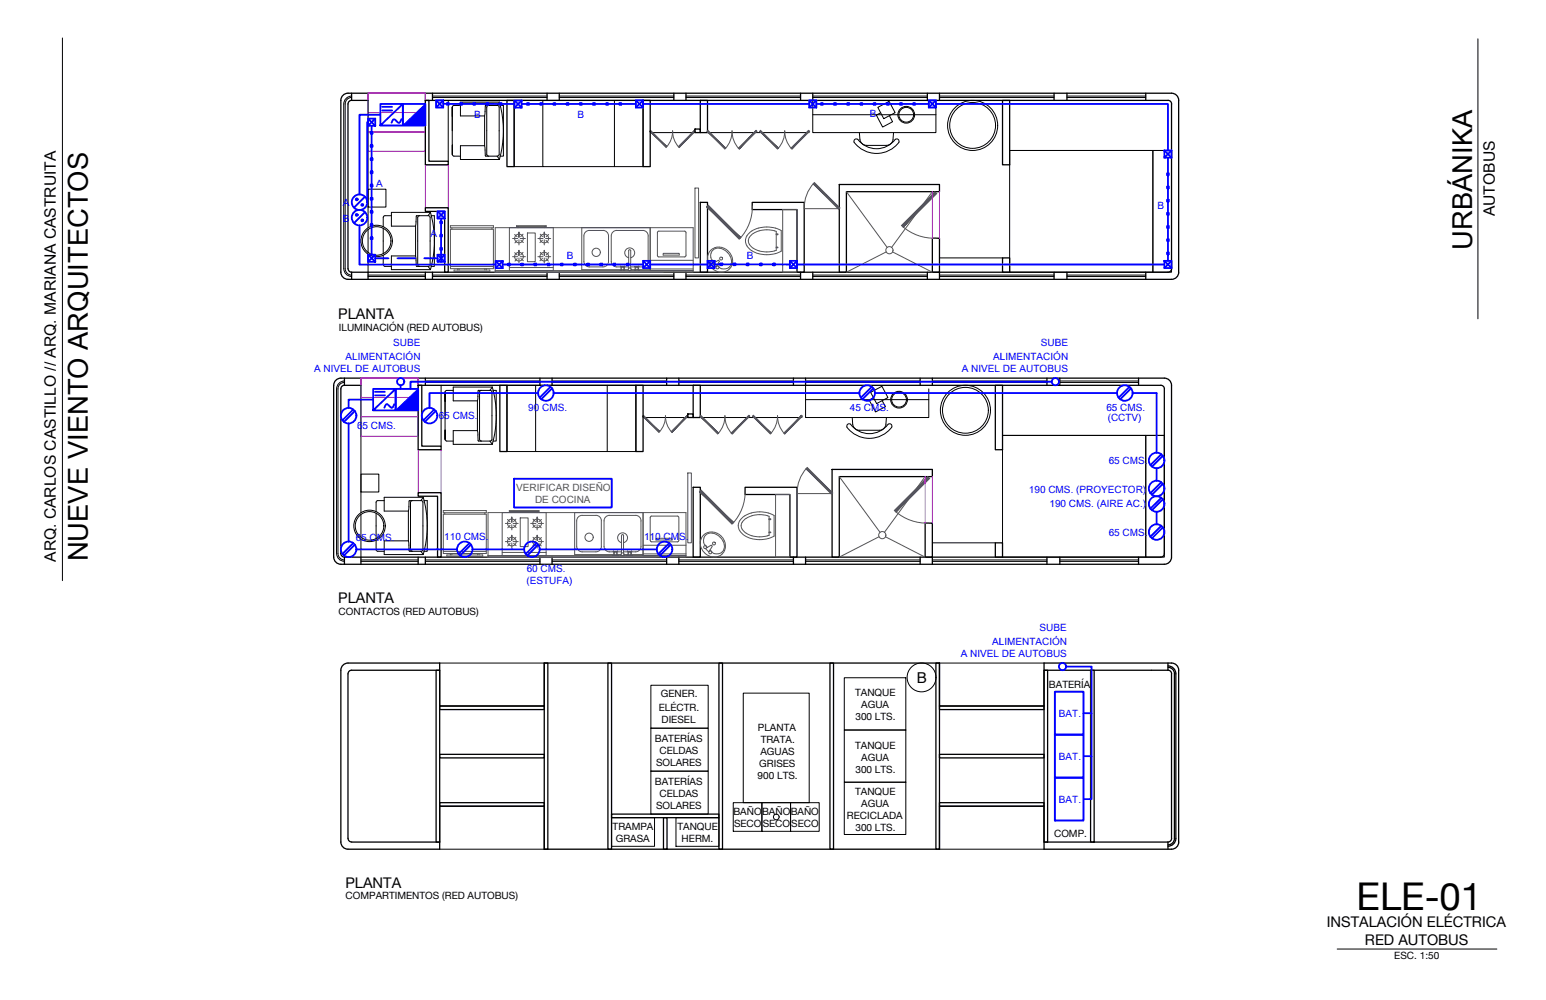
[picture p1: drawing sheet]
<svg xmlns="http://www.w3.org/2000/svg" width="432mm" height="279mm" viewBox="0 0 432 279" stroke-linecap="round" stroke-linejoin="round" font-family="sans-serif">
<g fill="none" stroke="#000" stroke-width=".36">
<path d="M95.8 26.6l1.4-.6h230a1.97 1.97 0 0 1 2 2.1v47.9a2 2 0 0 1-2 2h-230a2 2 0 0 1-2-1.9v-48.1zM98.2 26v2.1h4.6v-2.1M98.2 28a1.01 1.01 0 0 0-1 1v46.1a1.04 1.04 0 0 0 1 1M118.8 28.1h1v16.9h5.4v1h-6.4zM118.8 26v2.1M118.8 28.1h207.4M120.8 26v2.1M141.6 28.1h2v18.5h-2zM152.8 26v2.1M156.2 26v2.1M179.6 28.1h2v18.5h-2zM188.2 26v2.1"/>
<path d="M191.6 26v2.1M194.1 36.1h1.5v.9h-1.5zM195.6 28.1h2v8.9h-2zM223.6 26v2.1M227 26v2.1M259 26v2.1M262.4 26v2.1M280 28.1h2v17.9h-2zM294.4 26v2.1M298 26v2.1M320 26v2.1M326.2 28a.97 .97 0 0 1 1 1v46.1a1.01 1.01 0 0 1-1 1h-228v1.9"/>
<path d="M118.8 58h6.4v18.1h-1v-17h-5.4zM195.6 56.5h2v19.6h-2zM210.1 56.5h14.5v19.6h-2v-17.5h-12.5zM234.4 51.5h28v2.1h-26v22.5h-2zM102.8 76.1v1.9M118.8 76.1v1.9M120.8 76.1v1.9M152.8 76.1v1.9M156.2 76.1v1.9M188.2 76.1v1.9M191.6 76.1v1.9M223.6 76.1v1.9"/>
<path d="M227 76.1v1.9M259 76.1v1.9M260.4 66.6h2v9.5h-2zM262.4 76.1v1.9M280 72.1h2v4h-2zM294.4 76.1v1.9M298 76.1v1.9M320 76.1v1.9M95.2 105.6h230a2 2 0 0 1 2 2.1v48a2 2 0 0 1-2 2h-230M95.2 105.6a2 2 0 0 0-2 2.1v48a2.04 2.04 0 0 0 2 2M96.2 105.6v2.1M96.2 107.6a1.01 1.01 0 0 0-1 1v46.1a1.01 1.01 0 0 0 1 .9"/>
<path d="M100.8 105.6v2.1h-4.6M116.8 107.7l207.4-.1a1.01 1.01 0 0 1 1 1M116.8 107.7h1v17h5.4v1h-6.4zM116.8 105.6v2.1M118.8 105.6v2.1M139.6 107.7h2v18.5h-2zM150.8 105.6v2.1M154.2 105.6v2.1M177.6 107.7h2v18.5h-2zM186.2 105.6v2.1M189.6 105.6v2.1M192.1 115.7h1.5v1h-1.5z"/>
<path d="M193.6 107.7h2v9h-2zM221.6 105.6v2.1M225 105.6v2.1M257 105.6v2.1M260.4 105.6v2.1M278 107.7h2v18h-2zM292.4 105.6v2.1M296 105.6v2.1M318 105.6v2.1M325.2 108.7v46M116.8 137.7h6.4v18h-1v-17.1h-5.4zM193.6 136.2h2v19.5h-2z"/>
<path d="M208.1 136.2h14.5v19.5h-2v-17.5h-12.5zM232.4 131.2h28v2h-26v22.5h-2zM96.2 155.7v2M100.8 155.7v2M116.8 155.7v2M118.8 155.7v2M150.8 155.7v2M154.2 155.7v2M186.2 155.7v2M189.6 155.7v2M221.6 155.7v2M225 155.7v2"/>
<path d="M257 155.7v2M258.4 146.2h2v9.5h-2zM260.4 155.7v2M278 151.7h2v4h-2zM292.4 155.7v2M296 155.7v2M318 155.7v2M325.2 154.6a1.01 1.01 0 0 1-1 1l-228 .1M95.8 185.8l1.4-.5h25.6v12h29.2v-12h110.4v12h29.2v-12h35.6a2 2 0 0 1 2 2v48a1.96 1.96 0 0 1-2 2h-35.6v-12h-29.2v12h-110.4v-12h-29.2v12h-25.6a2 2 0 0 1-2-2v-48zM98.2 187.3h24.6M98.2 187.2a1.04 1.04 0 0 0-1 1.1v45.9a1.01 1.01 0 0 0 1 1.1M121.8 187.3h1v48h-1z"/>
<path d="M122.8 197.3h29.2v1h-29.2zM152 185.3h1v52h-1zM169.8 185.3h1v52h-1zM200.8 185.3h1v52h-1zM231.8 185.3h1v52h-1zM261.4 185.3h1v52h-1zM262.4 197.3h29.2v1h-29.2zM291.6 187.3h1v48h-1zM291.6 187.3h34.6M304.6 187.3h1v48h-1zM326.2 185.3v2M326.2 187.2a1.01 1.01 0 0 1 1 1.1v46a.97 .97 0 0 1-1 1"/>
<path d="M326.2 186.4a1.81 1.81 0 0 1 1.8 1.9v46a1.77 1.77 0 0 1-1.8 1.8M326.2 186.1a2.19 2.19 0 0 1 2.2 2.2v46a2.19 2.19 0 0 1-2.2 2.1M122.8 210.8h29.2v1h-29.2zM262.4 210.8h29.2v1h-29.2zM98.2 235.3h24.6M122.8 224.3h29.2v1h-29.2zM170.8 227.5h30v1h-30zM185.3 228.5h1v8.8h-1zM262.4 224.3h29.2v1h-29.2zM291.6 235.3h34.6M326.2 235.3v2"/>
</g>
<path d="M102.8 26h16v5.4h-16zM102.8 31.4h16v5.5h-16zM102.8 36.9h16v5.4h-16zM118.8 46h6.4v12h-6.4zM260.4 53.6v13M262.4 53.6v13M100.8 105.6h16v5.4h-16zM100.8 111h16v5.4h-16zM100.8 116.4h16v5.5h-16zM116.8 125.7h6.4v12h-6.4zM258.4 133.2v13M260.4 133.2v13" fill="none" stroke="#f0f" stroke-width=".28"/>
<g fill="none" stroke="#000" stroke-width=".28">
<path d="M102.8 28.1v35.6M125.2 28.1v16.9M126.3 32.5v-2.6v6.6M128.6 29.5h-1.8l-.5 .4v13.3v-2.7M135.4 32.4v8.3M135.5 31.2l-.2 1.2M135.5 31.2l.1-1.7h3.4l.4 .2v13.7l-.4 .2h-3.4l-.3-2.9M136.4 29.5l-.5 .4 .1 13.3 .4 .4M139.5 28.5a29.2 29.2 0 0 1 0 16.1M139.5 28.5l-.7 1M139.5 28.5h-10.9v3.9h6.8M139.7 29.5h.9v14.1h-.9"/>
<path d="M151.6 28.1v18.5h28v-18.5h-36v18.5h8M171.6 28.1v18.5M181.6 37h12.5M197.6 37h28.4M227 28.1v8.9h34.4v-8M227 32.1h34.4M238.8 38.9l.5-.1a6.9 6.9 0 0 0 8.4 2.1l1.3-.9 1-1a.69 .69 0 0 1 .9-.1 .69 .69 0 0 1 .2 .8 7.7 7.7 0 0 1-12.6-.3zM240 37l.2 1.9M240.2 38.9a1.83 1.83 0 0 0 1.8 1.7h5.6a1.87 1.87 0 0 0 1.8-1.7M245.2 30l3.1-1.7 1.7 3.2-3.2 1.7zM246 31.5l-1.2 .7 1.7 3.3 2.8-1.5-.9-1.7M249.6 37l-.2 1.9"/>
<path d="M102.8 52.9h5v5h-5zM120.2 59.3h-10.9v3.9h6.8M126.3 43.2l.5 .4h1.8M135.4 40.7h-6.8v3.9h10.9M138.8 43.6l.7 .9M282 42h40v34.1h-40zM282 42h45.2M322 42h5.2v34.1h-5.2zM102.8 64.1v6.5M102.8 71v5.1M107 71.3l.1 2.9 .4 .2h1.8M107 63.8v7.1"/>
<path d="M109.3 60.3h-1.8l-.4 .2-.1 2.8M116.1 63.2v8.3M116.1 71.5h-6.8v3.8h10.9M116.2 62l-.1 1.2M116.2 62l.1-1.7h3.4l.4 .2v13.7l-.4 .2h-3.4l-.2-2.9M117.1 60.3l-.4 .4v13.3l.4 .4M119.5 60.3l.7-1a29.1 29.1 0 0 1 0 16l-.7-.9M120.4 60.3h.9v14.1h-.9M262.4 72.1h17.6M100.8 107.7v35.6M123.2 107.7v17M124.3 109.5v13.3v-2.7"/>
<path d="M124.3 112.1v-2.6v6.6M126.6 109.1h-1.8l-.5 .4M133.3 112v8.3M133.5 110.8l.1-1.7h3.4l.3 .2v13.7l-.4 .2h-3.2l-.2-1.7M133.5 110.8l-.1 1.2M134.4 109.1l-.5 .4 .1 13.3 .4 .4M137.5 108.1h-10.9v3.9h6.7M137.5 108.1l-.7 1M137.5 108.1a29 29 0 0 1 0 16M137.7 109.1h.9v14.1h-.9M149.6 107.7v18.5h28v-18.5h-36v18.5h8M169.6 107.7v18.5"/>
<path d="M179.6 116.7h12.5M195.6 116.7h28.4M225 107.7v9h34.4v-8M225 111.7h34.4M236.6 119.3a.65 .65 0 0 1 .2-.8 .65 .65 0 0 1 .8 .1 6.7 6.7 0 0 0 10.7-.2 .68 .68 0 0 1 .8 .9 7.8 7.8 0 0 1-12.6 0M238 116.7l.2 1.8M238.2 118.5a1.83 1.83 0 0 0 1.8 1.7h5.6a1.83 1.83 0 0 0 1.8-1.7M243.2 109.6l3.1-1.7 1.7 3.2-3.2 1.7zM244 111.1l-1.2 .7 1.7 3.3 2.8-1.5-.9-1.7M247.6 116.7l-.2 1.8M100.8 132.5h5v5h-5zM107.3 139.9h-1.8l-.4 .2-.1 2.8"/>
<path d="M115.1 139.9l-.4 .4v13.3l.4 .4M118.2 138.9h-10.9v3.9h6.8M118.2 138.9l-.7 1M118.2 138.9a29 29 0 0 1 0 16M118.4 139.9h.9v14.1h-.9M124.3 122.8l.5 .4h1.8M133.3 120.3h-6.7v3.8h10.9M133.4 120.3l.1 1.2M136.8 123.2l.7 1M280 121.7h40v34h-40zM280 121.7h45.2M320 121.7h5.2v34h-5.2z"/>
<path d="M100.8 143.7v6.4M100.8 150.6v5.1M105 150.9l.1 2.9 .4 .2h1.8M105 143.4v7.1M114.1 142.8v8.3M114.1 151.1h-6.8v3.8h10.9M114.1 151.1l.2 2.8M114.3 140l-.2 2.8M114.3 140l3.4-.1 .4 .2v13.5l-.4 .4h-3.3l-.1-.1M117.5 154l.7 1M260.4 151.7h17.6"/>
<circle cx="253.1" cy="32.1" r="2.06"/>
<circle cx="253.1" cy="32.1" r="2.34"/>
<circle cx="271.7" cy="35" r="7"/>
<circle cx="271.7" cy="35" r="6.4"/>
<circle cx="105.2" cy="67.3" r="4"/>
<circle cx="105.2" cy="67.3" r="4.4"/>
<circle cx="251.1" cy="111.7" r="2.06"/>
<circle cx="251.1" cy="111.7" r="2.34"/>
<circle cx="269.6" cy="114.6" r="7"/>
<circle cx="269.6" cy="114.6" r="6.4"/>
<circle cx="103.2" cy="146.9" r="4"/>
<circle cx="103.2" cy="146.9" r="4.4"/>
</g>
<g fill="#545454" stroke="#545454" stroke-width=".28">
<path d="M259.2 133.2l-9 9.9 9.4-9.4zM249.8 142.6l9.4-9.4-9 9.9z"/>
<path d="M192 116l-4.3 4.8 4.5-4.5zM192 116l-4.3 4.8-.2-.2z"/>
<path d="M179.7 116l-.2 .3 4.7 4.3zM179.5 116.3l4.7 4.3-.2 .2z"/>
<path d="M210.2 116.3l5.2 4.7-5-5zM210.2 116.3l5.2 4.7-.2 .2z"/>
<path d="M223.9 116l-4.7 5.2 4.9-4.9zM223.9 116l-4.7 5.2-.3-.2z"/>
<path d="M225.1 131l7.1 7.1 .4-.4zM225.1 131l.4-.4 7.1 7.1z"/>
<path d="M209.2 116l-4.7 5.2 4.9-4.9zM204.2 121l5-5-4.7 5.2z"/>
<path d="M195.7 116l-.2 .3 5.2 4.7zM195.5 116.3l5.2 4.7-.3 .2z"/>
<path d="M195.8 136.9l-.4 .5 9.5 8.6zM195.4 137.4l9.5 8.6-.5 .4z"/>
<path d="M261.2 53.6l-8.9 9.9 9.3-9.4zM251.8 63l9.4-9.4-8.9 9.9z"/>
<path d="M194 36.4l-4.3 4.8 4.5-4.5zM194 36.4l-4.3 4.8-.2-.2z"/>
<path d="M181.7 36.4l-.2 .3 4.7 4.3zM181.5 36.7l4.7 4.3-.2 .2z"/>
<path d="M212.4 36.4l-.2 .3 5.2 4.7zM212.2 36.7l5.2 4.7-.3 .2z"/>
<path d="M225.9 36.4l-4.7 5.2 4.9-4.9zM220.9 41.4l5-5-4.7 5.2z"/>
<path d="M227.1 51.4l7.1 7.1 .4-.4zM227.5 51l7.1 7.1-7.5-6.7z"/>
<path d="M211.2 36.4l-4.7 5.2 4.9-4.9zM206.2 41.4l5-5-4.7 5.2z"/>
<path d="M197.5 36.7l5.2 4.7-5-5zM197.5 36.7l5.2 4.7-.2 .2z"/>
<path d="M197.4 57.8l9.5 8.6-9.1-9.1zM197.4 57.8l9.5 8.6-.4 .4z"/>
</g>
<g fill="none" stroke="#545454" stroke-width=".28">
<path d="M187.8 36.5l.2 1.5 .4 1.3 1.2 1.8M187.9 36.5l-.2 1.5-.4 1.3-1.2 1.8M194.1 52.5h1v19.6h-1zM202.6 41.5a7.2 7.2 0 0 0 1.9-5 7.1 7.1 0 0 0 1.8 5M210.1 57.5a13 13 0 0 1-3.4 9.1M217.3 41.5a7.1 7.1 0 0 0 1.9-5 7.2 7.2 0 0 0 1.9 5M227.3 51.2a10.2 10.2 0 0 0-2.7 7.1M252 63.2a13.3 13.3 0 0 0 9.4 3.3M184.2 120.7l.8-1.2 .6-1.3 .3-2.1 .1 1.5 .4 1.3 1.2 1.8M192.1 132.2h1v19.5h-1zM200.6 121.1a7.2 7.2 0 0 0 1.9-5 7.1 7.1 0 0 0 1.9 5M208.1 137.2a13 13 0 0 1-3.4 9"/>
<path d="M215.3 121.1a7.1 7.1 0 0 0 1.9-5 7.2 7.2 0 0 0 1.8 5M225.3 130.8a10.2 10.2 0 0 0-2.7 7.1M250 142.8a13.3 13.3 0 0 0 9.4 3.4"/>
</g>
<g fill="none" stroke="#545454" stroke-width=".28">
<path d="M218.6 58.6h4v17.5h-4zM224.6 58.3h9.8M236.4 53.6l11.4 15.5M260.4 53.6l-11.4 15.5M125.8 63.1h12v.6h-12zM125.8 64.1h12v11h-12zM125.8 74.5h12M126.2 63.7v.4M126.8 75.4h10v.4h-10zM127.8 75.1v.3M128.2 75.1v.3M135.4 75.1v.3"/>
<path d="M135.8 75.1v.3M137.4 63.7v.4M138.3 75.6h55.3v.5h-55.3zM142.3 63.6h12.2v12h-12.2zM142.3 74.7h12.2M143.2 71.7h1.4M143.2 66.6h1.4M143.7 70.6l.7 .6M143.7 65.5l.7 .7M144.3 63.1h8.2v.2h-8.2zM144.5 72.2l-.7 .7M144.5 67.2l-.7 .7"/>
<path d="M144.6 63.3v.3M144.8 63.3v.3M144.9 71.4v-1.5v1.5M144.9 66.3v-1.4v1.4M144.9 67v1.4M144.9 72.1v1.4M145.3 71.7h1.4M145.3 66.6h1.4M145.5 72.2l.7 .7M145.5 67.1l.7 .7M146.1 70.5l-.7 .7M146.1 65.4l-.7 .7"/>
<path d="M147.3 65.1h2.2v8h-2.2zM150.2 71.7h1.5M150.2 66.6h1.5M150.9 65.4l.6 .7M150.9 70.5l.6 .7M151.5 67.1l-.7 .7M151.5 72.2l-.7 .7M152 63.3v.3M152 66.3v-1.4v1.4M152 71.4v-1.5v1.5M152 67v1.4M152 72.1v1.4"/>
<path d="M152.2 63.3v.3M152.4 71.7h1.4M152.4 66.6h1.4M152.5 67.2l.7 .7M152.5 72.2l.7 .7M153.2 65.5l-.7 .7M153.2 70.6l-.7 .6M162.5 63.6v11.8h10.9M164.6 64.4h3.8a1.53 1.53 0 0 1 1.6 1.5v7.2a1.53 1.53 0 0 1-1.6 1.5h-3.8M164.6 64.4a1.53 1.53 0 0 0-1.5 1.5v7.2a1.53 1.53 0 0 0 1.5 1.5M173.4 74.6a2.06 2.06 0 0 1-2.6-1.1l-.1-7.6a1.53 1.53 0 0 1 1.6-1.5h7.2a1.49 1.49 0 0 1 1.6 1.5l-.1 7.2a1.49 1.49 0 0 1-1.5 1.5h-1.1M173.4 74.3l.3 .4-.1 .1-.3-.3z"/>
<path d="M173.5 74.7v.6M173.6 74.6h.1M173.6 75.2l.1 .1-.3 .3-.1-.1zM173.6 74.6h.6M173.6 75.4h.6M174.1 75.3l.1-.1 .3 .3-.1 .1zM174.2 74.6h.1M174.3 74.7v.6M174.4 75.4h1.1M174.4 74.6h1.2M174.4 74.3l.1 .2-.3 .3-.1-.1zM175.6 72a1.39 1.39 0 0 1-.9-2.1 1.39 1.39 0 0 1 2.3 0 1.39 1.39 0 0 1-.8 2.1"/>
<path d="M175.6 75v-5l.3-.2 .3 .2v5M176.2 74.6h1.1M176.3 75.4h1.1M177.2 74.5l.1-.2 .4 .4-.1 .1zM177.5 74.7v.6M177.6 75.2l.1 .1-.4 .3-.1-.1zM177.6 74.6h.6M177.6 75.4h.6M177.6 74.6h.1M178 75.3l.2-.1 .3 .3-.1 .1zM178.1 74.6h.1M178.3 74.7v.6"/>
<path d="M178.3 75.4h3.3M178.4 74.3l.1 .2-.3 .3-.2-.1zM181.6 63.6v12h12v-12h-55.3v12M181.6 72.7h12M181.6 75.1h12M183.7 64.7h7.7l.2 .4-.1 6.6h-7.7l-.2-.3zM185.2 70.8h4.5v.5h-4.5zM198.9 72.7l.7 .6M199.1 73.7l.8 .9M199.2 73.6l1.5-.9 .2 .3-.8 1.5M199.9 69.4a3 3 0 0 1 2.2 .3M199.9 69.4a2.08 2.08 0 0 0-1 3.2"/>
<path d="M200.3 74.1l.7 .7M202.1 69.7a3.8 3.8 0 0 1 2.1 4.1M204.2 73.8a2.1 2.1 0 0 1-3.2 1M204.3 71.4a3.4 3.4 0 0 0-3.4-2.4 3.4 3.4 0 0 0-3.3 2.6 3.8 3.8 0 0 0 2 3.9 3.8 3.8 0 0 0 4.3-.6l.5-.8M204.3 71.4a3.5 3.5 0 0 1 .1 2.7M209.3 68.2a2.4 2.4 0 0 1 1.7-3.3 7.8 7.8 0 0 1 5.8-.2v5.2a7.7 7.7 0 0 1-6.4-.5M209.3 68.3l1.1 1.1M209.4 65a8.2 8.2 0 0 1 8.8-.6v5.8a7.9 7.9 0 0 1-9.4-1.2 2.78 2.78 0 0 1 .6-4zM216.8 69h.4v.2h-.4zM216.8 65.4h.4v.2h-.4M247.5 70.4l-11.1 5.7M249.3 70.4l11.1 5.7"/>
<path d="M216.6 138.2h4v17.5h-4zM222.6 137.9h9.8M234.4 133.2l11.4 15.5M258.4 133.2l-11.4 15.5M123.8 142.6h12v.7h-12zM123.8 143.7h12v11h-12zM123.8 154.1h12M124.2 143.3v.4M124.8 155.1h10v.4h-10zM125.8 154.7v.4M126.2 154.7v.4M133.4 154.7v.4"/>
<path d="M133.8 154.7v.4M135.4 143.3v.4M136.3 155.2h55.3v.5h-55.3zM140.3 143.2h12.2v12h-12.2zM140.3 154.4h12.2M141.2 151.3h1.4M141.2 146.2h1.4M141.7 150.2l.7 .6M141.7 145.1l.7 .7M142.3 142.7h8.3v.2h-8.3zM142.5 151.9l-.7 .6M142.5 146.8l-.7 .7"/>
<path d="M142.7 142.9v.3M142.8 142.9v.3M143 151v-1.5v1.5M143 145.9v-1.4v1.4M143 146.6v1.4M143 151.7v1.4M143.3 151.3h1.4M143.3 146.2h1.4M143.5 151.8l.7 .7M143.5 146.7l.7 .7M144.1 150.1l-.7 .7M144.1 145l-.7 .7"/>
<path d="M145.3 144.7h2.2v8h-2.2zM148.2 151.3h1.5M148.2 146.2h1.5M148.9 145l.6 .7M148.9 150.1l.6 .7M149.5 146.7l-.7 .7M149.5 151.8l-.7 .7M150 142.9v.3M150 145.9v-1.4v1.4M150 151v-1.5v1.5M150 146.6v1.4M150 151.7v1.4"/>
<path d="M150.1 142.9v.3M150.4 151.3h1.4M150.4 146.2h1.4M150.5 146.8l.7 .7M150.5 151.9l.7 .6M151.2 145.1l-.7 .7M151.2 150.2l-.7 .6M160.5 143.2v11.7h10.9M166.4 144h-3.8a1.53 1.53 0 0 0-1.5 1.5v7.2a1.53 1.53 0 0 0 1.5 1.5h3.8M166.4 144a1.53 1.53 0 0 1 1.6 1.5M168 145.5v7.2M168 152.7a1.53 1.53 0 0 1-1.6 1.5"/>
<path d="M171.3 154.1l.1-.1 .3 .3-.1 .1zM171.4 154.2a2.08 2.08 0 0 1-2.6-1.1l-.1-7.6a1.53 1.53 0 0 1 1.5-1.5h7.3a1.49 1.49 0 0 1 1.5 1.5v7.2a1.49 1.49 0 0 1-1.5 1.5h-1.1M171.5 154.3v.6M171.6 154.2h.6M171.6 155h.6M171.6 154.2h.1M171.6 154.8l.1 .1-.3 .3-.1-.1zM172.1 154.9l.1-.1 .3 .3-.1 .1zM172.2 154.2h.1M172.3 154.3v.6M172.4 154.9h1.1M172.4 154.2h1.2"/>
<path d="M172.4 154l.1 .1-.3 .3-.1-.1zM173.6 154.6v-5l.3-.2 .3 .2v5M173.6 151.6a1.39 1.39 0 0 1-.9-2.1 1.39 1.39 0 0 1 2.3 0 1.39 1.39 0 0 1-.8 2.1M174.2 154.2h1.1M174.3 154.9h1.1M175.3 154l.4 .3-.1 .1-.4-.3zM175.5 154.3v.6M175.6 154.2h.1M175.6 154.8l.1 .1-.4 .3-.1-.1zM175.6 154.2h.6M175.6 155h.6M176.1 154.2h.1"/>
<path d="M176.1 154.8l.4 .3-.1 .1-.4-.3zM176.3 154.3v.6M176.3 154.9h3.3M176.4 154l.1 .1-.4 .3-.1-.1zM179.6 143.2v12h12v-12h-55.3v12M179.6 152.3h12M179.6 154.8h12M181.7 144.4l.2-.2h7.5l.2 .4-.1 6.6-.3 .2-7.4-.1-.2-.3zM183.2 150.4h4.5v.5h-4.5zM196.5 149.5a3.7 3.7 0 0 1 5 .4 3.7 3.7 0 0 1 0 5.1 3.8 3.8 0 0 1-4.8-.6 3.8 3.8 0 0 1-.2-4.9zM196.5 151.4l.2 .7 .9 .9M197.1 153.3l.8 .9"/>
<path d="M197.2 153.2l1.5-.9 .3 .3-.9 1.4M197.9 149a3.9 3.9 0 0 1 4.4 3.3M197.9 149.1a2.03 2.03 0 0 0-1.4 2.3M198.3 153.7l1.3 1M202.2 153.4a2.06 2.06 0 0 1-2.6 1.3M202.3 152.3l-.1 1.1M208 144.1a3 3 0 0 0-1.8 2.8 3 3 0 0 0 1.8 2.7M208 149.6a8.5 8.5 0 0 0 8.2 .2M208.4 149a7.7 7.7 0 0 0 6.4 .6M210 144.1l2.2-.3 2.2 .3M210 144.1a3.2 3.2 0 0 0-2.9 3.3l.4 .8 .9 .8M214.4 144.1l.4 .2"/>
<path d="M214.8 148.6h.5v.2h-.5zM214.8 145h.5v.2h-.5M214.8 144.3v5.3M216.2 144v5.8M216.2 144a8.4 8.4 0 0 0-8.2 .2M245.5 150l-11.1 5.7M247.3 150l11.1 5.7"/>
<circle cx="145" cy="71.7" r="1.22"/>
<circle cx="145" cy="66.6" r="1.22"/>
<circle cx="152" cy="71.7" r="1.22"/>
<circle cx="152" cy="66.6" r="1.22"/>
<circle cx="166.5" cy="70.5" r="1.15"/>
<circle cx="175.9" cy="75.3" r=".41"/>
<circle cx="198.9" cy="73.3" r=".41"/>
<circle cx="200.4" cy="74.7" r=".41"/>
<circle cx="201.4" cy="72.2" r=".41"/>
<circle cx="248.4" cy="69.9" r="1.01"/>
<circle cx="143" cy="146.2" r="1.22"/>
<circle cx="143" cy="151.3" r="1.22"/>
<circle cx="150" cy="146.2" r="1.22"/>
<circle cx="150" cy="151.3" r="1.22"/>
<circle cx="164.5" cy="150.1" r="1.15"/>
<circle cx="173.9" cy="154.9" r=".41"/>
<circle cx="196.9" cy="152.9" r=".41"/>
<circle cx="198.4" cy="154.3" r=".41"/>
<circle cx="199.4" cy="151.8" r=".41"/>
<circle cx="246.4" cy="149.5" r="1.01"/>
</g>
<path d="M138.2 76.1h47M136.2 155.7h47" fill="none" stroke="#767676" stroke-width=".28"/>
<!-- layer: 0 -->
<g fill="none" stroke="#000" stroke-width=".28">
<path d="M98.2 27.2a1.81 1.81 0 0 0-1.8 1.8v46.1a1.81 1.81 0 0 0 1.8 1.8M98.2 26.8a2.19 2.19 0 0 0-2.2 2.2v46.1a2.23 2.23 0 0 0 2.2 2.1M120.8 27.2h32M120.8 26.8h32M156.2 27.2h32M156.2 26.8h32M191.6 27.2h32M191.6 26.8h32M227 27.2h32M227 26.8h32M262.4 27.2h32M262.4 26.8h32"/>
<path d="M298 27.2h22M298 26.8h22M102.8 76.9h16M102.8 77.3h16M120.8 76.9h32M120.8 77.3h32M156.2 76.9h32M156.2 77.3h32M191.6 76.9h32M191.6 77.3h32M227 76.9h32M227 77.3h32"/>
<path d="M262.4 76.9h32M262.4 77.3h32M298 76.9h22M298 77.3h22M96.2 106.8a1.81 1.81 0 0 0-1.8 1.8v46.1a1.81 1.81 0 0 0 1.8 1.7M96.2 106.5a2.19 2.19 0 0 0-2.2 2.1v46.1a2.23 2.23 0 0 0 2.2 2.1M118.8 106.9h32M118.8 106.5h32M154.2 106.9h32M154.2 106.5h32M189.6 106.9h32M189.6 106.5h32"/>
<path d="M225 106.9h32M225 106.5h32M260.4 106.9h32M260.4 106.5h32M296 106.9h22M296 106.5h22M100.8 156.4h16M100.8 156.9h16M118.8 156.4h32M118.8 156.9h32M154.2 156.4h32M154.2 156.9h32"/>
<path d="M189.6 156.4h32M189.6 156.9h32M225 156.4h32M225 156.9h32M260.4 156.4h32M260.4 156.9h32M296 156.4h22M296 156.9h22M122.8 185.3h29.2M181.8 191.5h16v12h-16zM207.6 193.7h18.4v30.6h-18.4zM235.8 189.4h17.2v14.6h-17.2z"/>
<path d="M262.4 185.3h29.2M294.6 193.3h8v12h-8zM181.8 215.5h16v12h-16zM181.8 203.5h16v12h-16zM235.8 204h17.2v14.6h-17.2zM235.8 218.6h17.2v14.6h-17.2zM294.6 205.3h8v12h-8zM294.6 217.3h8v12h-8zM122.8 237.3h29.2M170.8 228.5h12v8h-12zM188.8 228.5h12v8h-12zM204.8 224.3h8v8h-8z"/>
<path d="M212.8 224.3h8v8h-8zM220.8 224.3h8v8h-8zM262.4 237.3h29.2"/>
<circle cx="257.4" cy="189.3" r="4"/>
<circle cx="216.8" cy="228.3" r=".79"/>
</g>
<g fill="none" stroke="#00f" stroke-width=".51">
<path d="M97.4 118.3v33M98.7 114.4l-3.1 3.1M99.1 114.9l-3 3M104.2 111.7h-6.8v2.3M111.9 107.7v1M121.3 114.4l-3.1 3.1M121.7 114.9l-3 3M150.3 109.8h-30.3v4.2M153.7 108.1l-3 3M154.2 108.5l-3.1 3.1M154.6 109.8h85.4M243.5 108.1l-3 3"/>
<path d="M243.9 108.5l-3 3.1M244.4 109.8h67.6M293.8 106.6h-179.1v2.1M315.5 108.1l-3.1 3M315.9 108.5l-3 3.1M316.3 109.8h6.7v16.7M143.6 133.8h27.3v8h-27.3zM323 130.8v3.5M324.4 134.8l-3.1 3M324.4 126.9l-3.1 3M324.4 139.1l-3.1 3M324.8 135.2l-3.1 3"/>
<path d="M324.8 127.4l-3.1 3M324.8 139.5l-3.1 3M98.7 151.8l-3.1 3M99.1 152.2l-3 3M99.5 153.5h28.1M131.1 151.8l-3 3M131.5 152.2l-3 3M132 153.5h14.4M149.9 151.8l-3.1 3M150.3 152.2l-3 3M150.7 153.5h32.7M186.9 151.8l-3 3"/>
<path d="M187.3 152.2l-3 3M323 143v3.5M324.4 146.9l-3.1 3.1M324.8 147.4l-3.1 3M294.6 193.3h8v12h-8zM297.8 186.3h7.1v37h-2.3M302.6 199.3h2.3M294.6 205.3h8v12h-8zM294.6 217.3h8v12h-8zM302.6 211.3h2.3"/>
<circle cx="97.4" cy="116.1" r="2.17"/>
<circle cx="120" cy="116.1" r="2.17"/>
<circle cx="152.5" cy="109.8" r="2.17"/>
<circle cx="242.2" cy="109.8" r="2.17"/>
<circle cx="314.2" cy="109.8" r="2.17"/>
<circle cx="323" cy="136.5" r="2.17"/>
<circle cx="323" cy="128.6" r="2.17"/>
<circle cx="97.4" cy="153.5" r="2.17"/>
<circle cx="129.8" cy="153.5" r="2.17"/>
<circle cx="148.6" cy="153.5" r="2.17"/>
<circle cx="185.6" cy="153.5" r="2.17"/>
<circle cx="323" cy="148.6" r="2.17"/>
<circle cx="323" cy="140.8" r="2.17"/>
</g>
<g fill="none" stroke="#00f" stroke-width=".51">
<path d="M102.8 33.2h2v1.9h-2zM102.8 34.1h-.2v22.4M102.8 33.2l2 1.9M103.8 35.1v1.8h.2v.5h-.5v-.5h.3M103.8 37.4v3.1h.2v.5h-.5v-.5h.3M104.8 33.2l-2 1.9M106.2 32.1h-5.8v22.2M106.7 29.9h2.8M106.8 30.9h2.7M112.1 33.3l-.1 .3a.62 .62 0 0 1-.6 .7 .62 .62 0 0 1-.7-.5l-.5-.5a.8 .8 0 0 0-.8 1M112.5 29h-6.3v6.1h6.3v-6.1l-6.3 6.1M112.5 29h6.3v6.1h-6.3z"/>
<path d="M121.8 28.1h2v1.9h-2zM121.8 28.1l2 1.9M123.8 29h1.1v-.2h.5v.5h-.5v-.3M123.8 28.1l-2 1.9M125.4 29h3.1v-.2h.5v.5h-.5v-.3M129 29h3.2v-.2h.5v.5h-.5v-.3M132.7 29h3.2v-.2h.5v.5h-.5v-.3M136.4 29h3.2v-.2h.5v.5h-.5v-.3M140.1 29h3.6M143.7 28.1h2v2h-2zM143.7 28.1l2 2M145.7 29h1.5v-.2h.5v.5h-.5v-.3"/>
<path d="M145.7 28.1l-2 2M147.7 29h3.2v-.2h.5v.5h-.5v-.3M151.4 29h3.2v-.2h.5v.5h-.5v-.3M155.1 29h3.2v-.2h.5v.5h-.5v-.3M158.8 29h3.2v-.2h.5v.5h-.5v-.3M162.5 29h3.1v-.2h.6v.5h-.6v-.3M166.2 29h3.1v-.2h.5v.5h-.5v-.3M169.8 29h3.2v-.2h.5v.5h-.5v-.3M173.5 29h4.1M177.6 28.1h2v1.9h-2zM177.6 28.1l2 1.9M179.6 28.1l-2 1.9"/>
<path d="M179.6 29h46.4M226 28.1h2v1.9h-2zM226 28.1l2 1.9M228 29h1.3v-.2h.5v.5h-.5v-.3M228 28.1l-2 1.9M229.8 29h3.2v-.2h.5v.5h-.5v-.3M233.5 29h3.2v-.2h.5v.5h-.5v-.3M237.2 29h3.1v-.2h.5v.5h-.5v-.3M240.8 29h3.2v-.2h.5v.5h-.5v-.3M244.5 29h3.2v-.2h.5v.5h-.5v-.3M248.2 29h3.2v-.2h.5v.5h-.5v-.3M251.9 29h3.2v-.2h.5v.5h-.5v-.3"/>
<path d="M255.6 29h3.8M259.4 28.1h2v1.9h-2zM259.4 28.1l2 1.9M261.4 29h64.8v13M261.4 28.1l-2 1.9M101.9 59.3l-3 3M101.9 55l-3 3M103.8 41v3.2h.2v.5h-.5v-.5h.3M103.8 44.7v3.2h.2v.5h-.5v-.5h.3M103.8 48.4v3.2h.2v.5h-.5v-.5h.3M103.8 52.1v3.2h.2v.5h-.5v-.5h.3M103.8 55.8v3.2h.2v.5h-.5v-.5h.3"/>
<path d="M103.8 59.5v3.1h.2v.5h-.5v-.5h.3M122.2 59.1h2v2h-2zM122.2 59.1l2 2M124.2 59.1l-2 2M325.2 42h2v2.1h-2zM325.2 42l2 2.1M326.2 60h.3v-.5h-.5v.5h.2v3.2M326.2 56.3h.3v-.5h-.5v.5h.2v3.2M326.2 52.6h.3v-.5h-.5v.5h.2v3.2M326.2 48.9h.3v-.5h-.5v.5h.2v3.2M326.2 44.1v4.3M327.2 42l-2 2.1"/>
<path d="M100.4 63v10.9h38M102.8 71.2h2v2h-2zM102.8 71.2l2 2M103.8 63.1v3.2h.2v.5h-.5v-.5h.3M103.8 66.8v4.3M104.8 71.2l-2 2M104.8 72.2h3.7M111 72.2h5M118.5 72.2h3.7M122.2 71.2h2v2h-2zM122.2 71.2l2 2M123.2 61.1v.8h.3v.5h-.5v-.5h.2"/>
<path d="M123.2 62.4v3.2h.3v.5h-.5v-.5h.2M123.2 66.1v3.2h.3v.5h-.5v-.5h.2M123.2 69.8v3.4M124.2 71.2l-2 2M138.4 72.9h2v2h-2zM138.4 72.9l2 2M140.4 73.9h1.5v-.3h.5v.6h-.5v-.3M140.4 72.9l-2 2M142.4 73.9h3.2v-.3h.5v.6h-.5v-.3M146.1 73.9h3.2v-.3h.5v.6h-.5v-.3M149.8 73.9h3.2v-.3h.5v.6h-.5v-.3M153.5 73.9h3.1v-.3h.6v.6h-.6v-.3"/>
<path d="M157.2 73.9h3.1v-.3h.5v.6h-.5v-.3M160.8 73.9h3.2v-.3h.5v.6h-.5v-.3M164.5 73.9h3.2v-.3h.5v.6h-.5v-.3M168.2 73.9h3.2v-.3h.5v.6h-.5v-.3M171.9 73.9h3.2v-.3h.5v.6h-.5v-.3M175.6 73.9h4M179.6 72.9h2v2h-2zM179.6 72.9l2 2M181.6 72.9l-2 2M181.6 73.9h16M197.6 72.9h2v2h-2zM197.6 72.9l2 2"/>
<path d="M199.6 73.9h1.6v-.3h.5v.5h-.5v-.2M199.6 72.9l-2 2M201.7 73.9h3.2v-.3h.5v.5h-.5v-.2M205.4 73.9h3.2v-.3h.5v.5h-.5v-.2M209.1 73.9h3.2v-.3h.5v.5h-.5v-.2M212.8 73.9h3.2v-.3h.5l-.1 .5h-.5l.1-.2M216.5 73.9h4.1M220.6 72.9h2v2h-2zM220.6 72.9l2 2M222.6 72.9l-2 2M222.6 73.9h102.6M325.2 72.9h2v2h-2z"/>
<path d="M325.2 72.9l2 2M326.2 71h.3v-.5h-.5v.5h.2v1.9M326.2 67.4h.3v-.5h-.5v.5h.2v3.1M326.2 63.7h.3v-.5h-.5v.5h.2v3.2M327.2 72.9l-2 2M104.7 109.5h2.8M104.7 110.5h2.8M110.1 112.9l-.5 .9a.84 .84 0 0 1-1.1-.6l-.3-.2a.82 .82 0 0 0-.8 .9M110.5 108.7h-6.3v5.9h6.3v-5.9l-6.3 5.9M110.5 108.7h6.3v5.9h-6.3z"/>
<circle cx="99.6" cy="55.7" r=".26"/>
<circle cx="100.4" cy="56.5" r="2.17"/>
<circle cx="101.2" cy="57.3" r=".26"/>
<circle cx="99.6" cy="60" r=".26"/>
<circle cx="100.4" cy="60.8" r="2.17"/>
<circle cx="101.2" cy="61.6" r=".26"/>
<circle cx="111.9" cy="106.6" r="1.01"/>
<circle cx="294.8" cy="106.6" r="1.01"/>
<circle cx="296.8" cy="186.2" r="1.01"/>
</g>
<g fill="#00f" stroke="#00f" stroke-width=".28">
<path d="M110.5 114.6l6.3-5.9v5.9z"/>
<path d="M112.5 35.1l6.3-6.1v6.1z"/>
</g>
<!-- layer: Mobiliario_General -->
<path d="M17.4 10.6v151.6M412.8 10.8v78.3M373.5 265.2h44.6" fill="none" stroke="#000" stroke-width=".28"/>
<text font-size="10.7" x="378.9" y="254.4">ELE-01</text>
<g font-size="7.7">
<text x="411.1" y="69.8" transform="rotate(-90 411.1 69.8)">URBÁNIKA</text>
<text x="24.6" y="156.8" transform="rotate(-90 24.6 156.8)">NUEVE VIENTO ARQUITECTOS</text>
</g>
<g font-size="4.4">
<text x="417.5" y="60.4" transform="rotate(-90 417.5 60.4)">AUTOBUS</text>
<text x="15.6" y="157" transform="rotate(-90 15.6 157)">ARQ. CARLOS CASTILLO // ARQ. MARIANA CASTRUITA</text>
</g>
<text font-size="4.2" x="256.1" y="190.8">B</text>
<g font-size="4.1">
<text x="94.5" y="89">PLANTA</text>
<text x="94.5" y="168.6">PLANTA</text>
<text x="96.5" y="248.2">PLANTA</text>
<text x="370.6" y="259.1">INSTALACIÓN ELÉCTRICA</text>
<text x="381.2" y="264.1">RED AUTOBUS</text>
</g>
<g font-size="2.8" fill="#00f">
<text x="132.4" y="32.9">B</text>
<text x="161.3" y="32.9">B</text>
<text x="243" y="32.7">B</text>
<text x="105.1" y="52.2">A</text>
<text x="95.7" y="57.6">A</text>
<text x="323.3" y="58.5">B</text>
<text x="95.8" y="61.9">B</text>
<text x="120.2" y="66.2">A</text>
<text x="158.4" y="72.4">B</text>
<text x="208.6" y="72.4">B</text>
<text x="96.5" y="100.6">ALIMENTACIÓN</text>
<text x="109.8" y="96.8">SUBE</text>
<text x="277.4" y="100.6">ALIMENTACIÓN</text>
<text x="290.7" y="96.7">SUBE</text>
<text x="87.7" y="104">A NIVEL DE AUTOBUS</text>
<text x="268.6" y="103.9">A NIVEL DE AUTOBUS</text>
<text x="99.7" y="119.9">65 CMS.</text>
<text x="122.5" y="117.1">65 CMS.</text>
<text x="147.5" y="114.7">90 CMS.</text>
<text x="237.4" y="114.7">45 CMS.</text>
<text x="309" y="115">65 CMS.</text>
<text x="309.4" y="117.7">(CCTV)</text>
<text x="309.7" y="129.7">65 CMS.</text>
<text x="287.4" y="137.7">190 CMS. (PROYECTOR)</text>
<text x="293.1" y="141.7">190 CMS. (AIRE AC.)</text>
<text x="309.7" y="149.7">65 CMS.</text>
<text x="99.3" y="151.2">65 CMS.</text>
<text x="124.1" y="150.8">110 CMS.</text>
<text x="179.9" y="150.8">110 CMS.</text>
<text x="147.1" y="159.8">60 CMS.</text>
<text x="147.1" y="163.2">(ESTUFA)</text>
<text x="290.4" y="176.3">SUBE</text>
<text x="268.3" y="183.5">A NIVEL DE AUTOBUS</text>
<text x="277.1" y="180.2">ALIMENTACIÓN</text>
<text x="295.8" y="200.3">BAT.</text>
<text x="295.8" y="212.3">BAT.</text>
<text x="295.8" y="224.3">BAT.</text>
</g>
<g font-size="2.8">
<text x="94.7" y="92.5">ILUMINACIÓN (RED AUTOBUS)</text>
<text x="94.6" y="171.8">CONTACTOS (RED AUTOBUS)</text>
<text x="184.6" y="194.7">GENER.</text>
<text x="238.8" y="194.5">TANQUE</text>
<text x="240.6" y="197.9">AGUA</text>
<text x="293" y="192.2">BATERÍA</text>
<text x="184" y="198.7">ELÉCTR.</text>
<text x="184.8" y="202">DIESEL</text>
<text x="238.9" y="201.3">300 LTS.</text>
<text x="182.9" y="207.3">BATERÍAS</text>
<text x="211.7" y="204.3">PLANTA</text>
<text x="212.5" y="207.7">TRATA.</text>
<text x="238.8" y="209.2">TANQUE</text>
<text x="183.3" y="214.1">SOLARES</text>
<text x="184.2" y="210.7">CELDAS</text>
<text x="212.1" y="214.4">GRISES</text>
<text x="212.4" y="211">AGUAS</text>
<text x="238.9" y="215.9">300 LTS.</text>
<text x="240.6" y="212.5">AGUA</text>
<text x="182.9" y="219.3">BATERÍAS</text>
<text x="211.6" y="217.8">900 LTS.</text>
<text x="183.3" y="226.1">SOLARES</text>
<text x="184.2" y="222.7">CELDAS</text>
<text x="204.8" y="227.6">BAÑO</text>
<text x="212.8" y="227.6">BAÑO</text>
<text x="220.8" y="227.6">BAÑO</text>
<text x="238.8" y="222.1">TANQUE</text>
<text x="240.6" y="225.4">AGUA</text>
<text x="171.1" y="231.8">TRAMPA</text>
<text x="189.2" y="231.9">TANQUE</text>
<text x="205" y="231">SECO</text>
<text x="213" y="231">SECO</text>
<text x="221" y="231">SECO</text>
<text x="236.6" y="228.8">RECICLADA</text>
<text x="238.9" y="232.2">300 LTS.</text>
<text x="294.4" y="233.9">COMP.</text>
<text x="172" y="235.2">GRASA</text>
<text x="190.4" y="235.2">HERM.</text>
<text x="96.5" y="251.3">COMPARTIMENTOS (RED AUTOBUS)</text>
<text x="389.4" y="267.9">ESC. 1:50</text>
</g>
<g font-size="2.8" fill="#545454">
<text x="144.2" y="137.2">VERIFICAR DISEÑO</text>
<text x="149.4" y="140.6">DE COCINA</text>
</g>
</svg>
